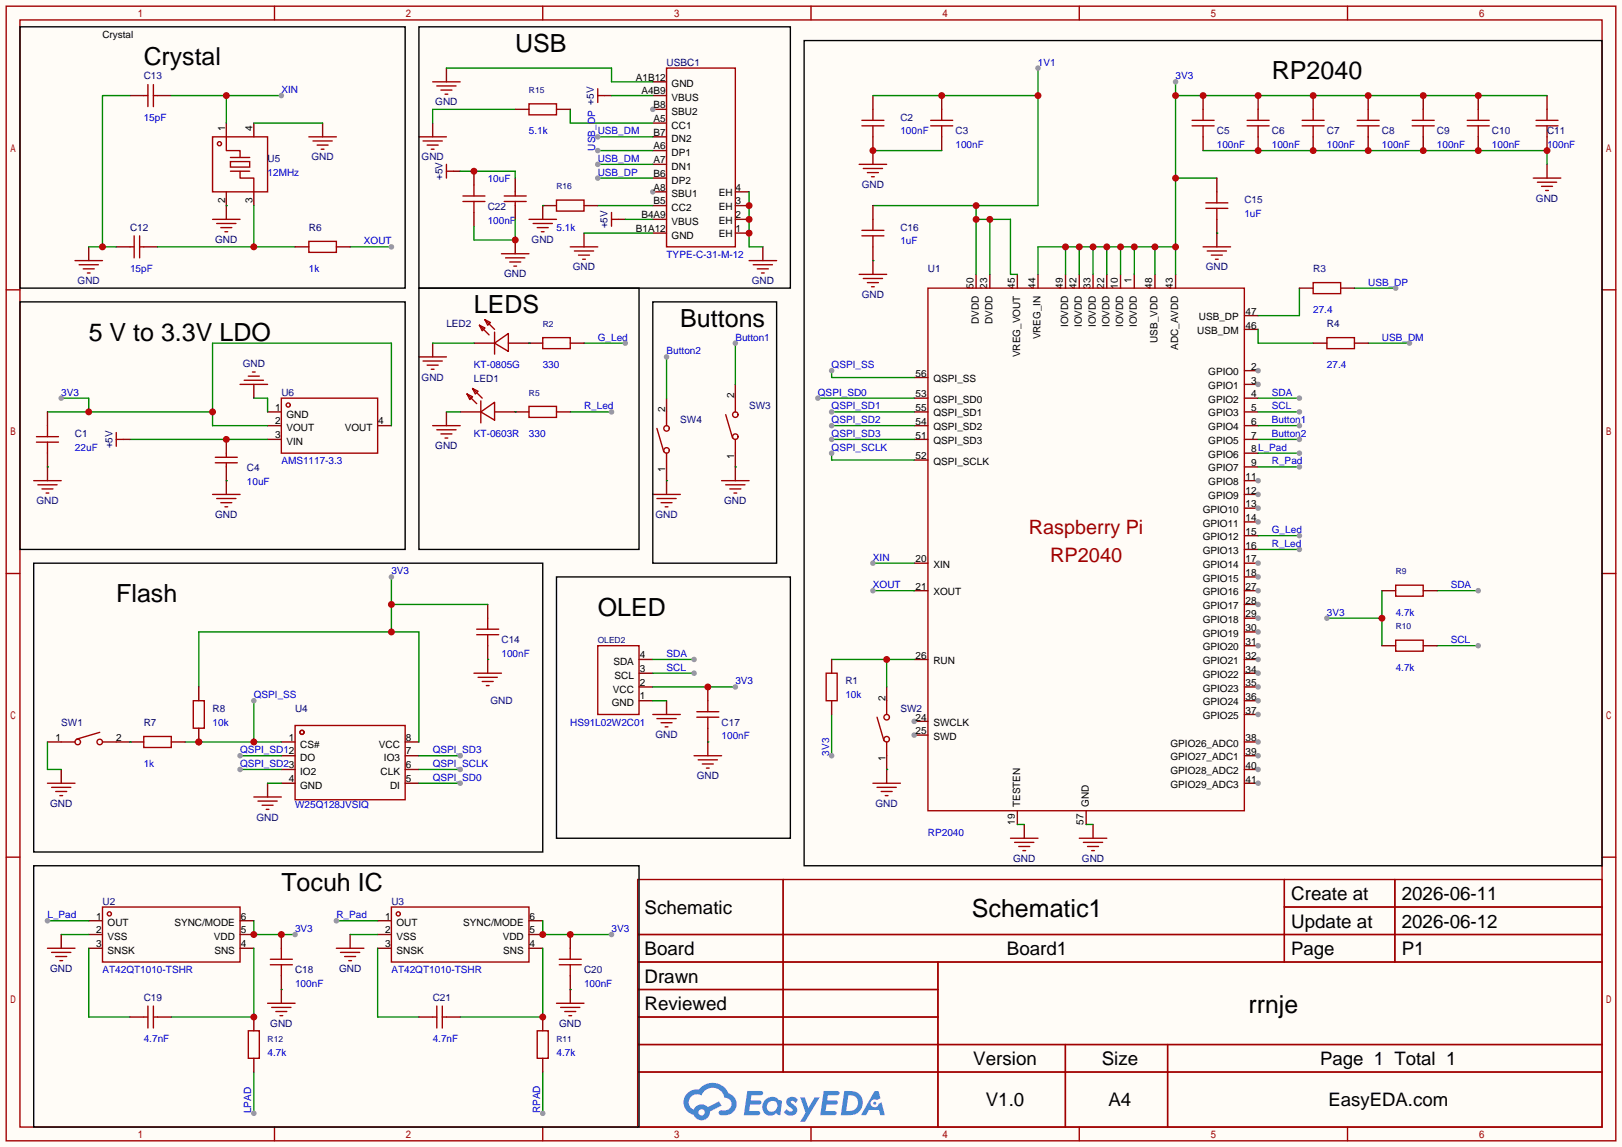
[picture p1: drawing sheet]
<svg xmlns="http://www.w3.org/2000/svg" width="299mm" height="212mm" viewBox="0 0 299 212" stroke-linecap="round" stroke-linejoin="round" font-family="sans-serif">
<path d="M0 0h299.5v211.8h-299.5z" fill="#fffcf7"/>
<g fill="none" stroke="#a10000" stroke-width=".25">
<path d="M1.1 1.1h297.2v209.6h-297.2zM3.7 3.7h292.1v204.5h-292.1zM50.7 1.1v2.6M100.2 1.1v2.6M149.7 1.1v2.6M199.3 1.1v2.6M248.8 1.1v2.6M1.1 53.5h2.6M295.8 53.5h2.5M1.1 105.9h2.6M295.8 105.9h2.5M1.1 158.3h2.6"/>
<path d="M295.8 158.3h2.5M117.7 162.4h178.1v45.8h-178.1zM117.7 172.6h178.1M117.7 177.7h178.1M144.6 162.4v35.6M173.2 177.7v30.5M237.1 162.4v15.3M237.1 167.5h58.7M257.5 162.4v15.3M117.7 182.8h55.5M117.7 192.9h178.1M117.7 187.8h55.5"/>
<path d="M117.7 198h178.1M196.7 192.9v15.3M215.6 192.9v15.3M50.7 208.2v2.5M100.2 208.2v2.5M149.7 208.2v2.5M199.3 208.2v2.5M248.8 208.2v2.5"/>
</g>
<g fill="#5487ff">
<path d="M145.5 202.8a1.3 1.3 0 0 1 1.8 .3l-.4 .6a.54 .54 0 0 0-.9-.2l.1 .2a1.58 1.58 0 0 1 1.1 1.6 1.43 1.43 0 0 1-2.5 .1l.5-.6a.64 .64 0 0 0 .5 .5 .64 .64 0 0 0 .7-.3l-.2-.2a1.6 1.6 0 0 1-1-1.6z"/>
<path d="M147.7 202.7h.9l.7 1.9 1.1-1.9h.9l-2.7 4.5h-.9l1-1.7z"/>
<path d="M138 201.5h1.6a1.31 1.31 0 0 1 1.2 .2 .4 .4 0 0 1-.3 .6h-1.8l-.1 .9h1.6a.4 .4 0 0 1 .4 .4 .4 .4 0 0 1-.4 .4h-1.7l-.2 1.2h.8a1.23 1.23 0 0 1 1.2 .2 .39 .39 0 0 1-.3 .6h-2.7z"/>
<path d="M152.1 201.5h1.6a1.32 1.32 0 0 1 1.3 .2 .39 .39 0 0 1-.4 .6h-1.7l-.2 .9h1.7a.4 .4 0 0 1 .3 .4 .4 .4 0 0 1-.4 .4h-1.7l-.2 1.2h.8a1.23 1.23 0 0 1 1.2 .2 .39 .39 0 0 1-.3 .6h-2.7z"/>
<path d="M161.5 201.5h.7l.4 1.3-.7 .4a.75 .75 0 0 0-1.1 .3 .75 .75 0 0 0 .5 1 .75 .75 0 0 0 .9-.6l.6-.3 .6 2.4h-.9l-.2-1h-1.9l-.5 1h-.9z"/>
<path d="M155.9 201.5l-.7 4.5h1.5a2.27 2.27 0 0 0 2.6-2.3 2.27 2.27 0 0 0-2.7-2.2zM156.6 202.3a1.5 1.5 0 0 1 1.8 1.5 1.5 1.5 0 0 1-1.9 1.4h-.3z"/>
<path d="M141.3 203.1a1.62 1.62 0 0 0-.4 2.1 1.62 1.62 0 0 0 2 .7l.4-.3 .3 .3 .5 .1 .3-2.5-.2-.3h-.4a1.58 1.58 0 0 0-2.5-.1zM141.9 203.6a.99 .99 0 0 1 1.6 .3 .99 .99 0 0 1-.9 1.4 .94 .94 0 0 1-1-.5 .94 .94 0 0 1 .3-1.2z"/>
<path d="M126.9 201.9a2.37 2.37 0 0 0 1.2 4 1.54 1.54 0 0 0 1.7 1 1.54 1.54 0 0 0 1.3-1.6l2.1-1.1-.5-.8-2 1.1a1.57 1.57 0 0 0-2.6 .4 1.5 1.5 0 0 1-.8-2.1 1.5 1.5 0 0 1 2.2-.5 2.23 2.23 0 0 1 2.3-1.4 2.23 2.23 0 0 1 2 1.8 1.16 1.16 0 0 1 1.2 1.1 1.16 1.16 0 0 1-1 1.3h-.7a.47 .47 0 0 0-.6 .3 .47 .47 0 0 0 .4 .6 2.23 2.23 0 0 0 2.3-.7 2.23 2.23 0 0 0 .4-2.3 2.16 2.16 0 0 0-1.3-1.1 3.2 3.2 0 0 0-5.4-.7l-1.2 .1zM129 205.4a.58 .58 0 0 1 1.1 0 .58 .58 0 0 1-1.1 0z"/>
<circle cx="161.5" cy="203.8" r=".28"/>
</g>
<path d="M110.4 119.3h7.6v12.7h-7.6z" fill="none" stroke="#a10000" stroke-width=".25"/>
<g fill="none" stroke="#870000" stroke-width=".25">
<path d="M180.2 50.7v2.5M187.8 50.7v2.5M191.6 50.7v2.5M196.7 50.7v2.5M199.3 50.7v2.5M213.2 50.7v2.5M217 50.7v2.5M229.7 58.3h2.6M168.8 78.6h2.5M168.8 69.7h2.5M168.8 76.1h2.5M168.8 73.5h2.5"/>
<path d="M229.7 78.6h2.6M229.7 76.1h2.6M229.7 60.8h2.6M168.8 81.2h2.5M168.8 85h2.5M229.7 86.2h2.6M229.7 83.7h2.6M229.7 81.2h2.6M118 129.4h2.5M118 126.9h2.5M118 124.3h2.5M118 121.8h2.5"/>
<path d="M200.5 149.7v2.6M229.7 144.7h2.6"/>
</g>
<circle cx="232.3" cy="144.7" r=".51" fill="#999"/>
<path d="M229.7 142.1h2.6" fill="none" stroke="#870000" stroke-width=".25"/>
<circle cx="232.3" cy="142.1" r=".51" fill="#999"/>
<path d="M229.7 73.5h2.6M229.7 139.6h2.6" fill="none" stroke="#870000" stroke-width=".25"/>
<circle cx="232.3" cy="139.6" r=".51" fill="#999"/>
<path d="M229.7 137h2.6" fill="none" stroke="#870000" stroke-width=".25"/>
<circle cx="232.3" cy="137" r=".51" fill="#999"/>
<path d="M229.7 132h2.6" fill="none" stroke="#870000" stroke-width=".25"/>
<circle cx="232.3" cy="132" r=".51" fill="#999"/>
<path d="M229.7 129.4h2.6" fill="none" stroke="#870000" stroke-width=".25"/>
<circle cx="232.3" cy="129.4" r=".51" fill="#999"/>
<path d="M229.7 126.9h2.6" fill="none" stroke="#870000" stroke-width=".25"/>
<circle cx="232.3" cy="126.9" r=".51" fill="#999"/>
<path d="M229.7 124.3h2.6" fill="none" stroke="#870000" stroke-width=".25"/>
<circle cx="232.3" cy="124.3" r=".51" fill="#999"/>
<path d="M201.8 50.7v2.5M229.7 121.8h2.6" fill="none" stroke="#870000" stroke-width=".25"/>
<circle cx="232.3" cy="121.8" r=".51" fill="#999"/>
<path d="M229.7 119.3h2.6" fill="none" stroke="#870000" stroke-width=".25"/>
<circle cx="232.3" cy="119.3" r=".51" fill="#999"/>
<path d="M229.7 116.7h2.6" fill="none" stroke="#870000" stroke-width=".25"/>
<circle cx="232.3" cy="116.7" r=".51" fill="#999"/>
<path d="M229.7 71h2.6" fill="none" stroke="#870000" stroke-width=".25"/>
<circle cx="232.3" cy="71" r=".51" fill="#999"/>
<path d="M229.7 114.2h2.6" fill="none" stroke="#870000" stroke-width=".25"/>
<circle cx="232.3" cy="114.2" r=".51" fill="#999"/>
<path d="M229.7 111.6h2.6" fill="none" stroke="#870000" stroke-width=".25"/>
<circle cx="232.3" cy="111.6" r=".51" fill="#999"/>
<path d="M229.7 109.1h2.6" fill="none" stroke="#870000" stroke-width=".25"/>
<circle cx="232.3" cy="109.1" r=".51" fill="#999"/>
<path d="M168.8 121.8h2.5M168.8 135.8h2.5" fill="none" stroke="#870000" stroke-width=".25"/>
<circle cx="168.8" cy="135.8" r=".51" fill="#999"/>
<path d="M168.8 133.2h2.5" fill="none" stroke="#870000" stroke-width=".25"/>
<circle cx="168.8" cy="133.2" r=".51" fill="#999"/>
<path d="M182.8 50.7v2.5M204.3 50.7v2.5M229.7 68.5h2.6M168.8 109.1h2.5M168.8 104h2.5" fill="none" stroke="#870000" stroke-width=".25"/>
<circle cx="232.3" cy="68.5" r=".51" fill="#999"/>
<path d="M229.7 106.6h2.6M187.8 149.7v2.6" fill="none" stroke="#870000" stroke-width=".25"/>
<circle cx="232.3" cy="106.6" r=".51" fill="#999"/>
<path d="M229.7 104h2.6" fill="none" stroke="#870000" stroke-width=".25"/>
<circle cx="232.3" cy="104" r=".51" fill="#999"/>
<path d="M229.7 98.9h2.6M229.7 96.4h2.6M229.7 101.5h2.6" fill="none" stroke="#870000" stroke-width=".25"/>
<circle cx="232.3" cy="96.4" r=".51" fill="#999"/>
<path d="M229.7 93.9h2.6" fill="none" stroke="#870000" stroke-width=".25"/>
<circle cx="232.3" cy="93.9" r=".51" fill="#999"/>
<path d="M229.7 91.3h2.6" fill="none" stroke="#870000" stroke-width=".25"/>
<circle cx="232.3" cy="91.3" r=".51" fill="#999"/>
<path d="M229.7 88.8h2.6" fill="none" stroke="#870000" stroke-width=".25"/>
<circle cx="232.3" cy="88.8" r=".51" fill="#999"/>
<g fill="none" stroke="#870000" stroke-width=".25">
<path d="M120.5 15.1h2.6M120.5 17.7h2.6M120.5 20.2h2.6M206.9 50.7v2.5M209.4 50.7v2.5M51.9 137h2.6M51.9 139.6h2.6M74.8 137h2.5M74.8 139.6h2.5M51.9 142.1h2.6M51.9 144.7h2.6M74.8 142.1h2.5"/>
<path d="M74.8 144.7h2.5M16.4 170.1h2.5M16.4 172.6h2.5M16.4 175.1h2.5M44.3 170.1h2.6M44.3 172.6h2.6M44.3 175.1h2.6M69.7 170.1h2.6M69.7 172.6h2.6M69.7 175.1h2.6M97.7 170.1h2.5M97.7 172.6h2.5"/>
<path d="M97.7 175.1h2.5"/>
</g>
<g fill="none" stroke="#a10000" stroke-width=".25">
<path d="M123.1 12.6h12.7v33h-12.7zM171.3 53.2h58.4v96.5h-58.4zM54.5 134h20.3v13.7h-20.3zM18.9 167.5h25.4v10.2h-25.4zM72.3 167.5h25.4v10.2h-25.4z"/>
<circle cx="55.8" cy="135.3" r=".38"/>
<circle cx="20.2" cy="168.8" r=".38"/>
<circle cx="73.5" cy="168.8" r=".38"/>
</g>
<circle cx="120.5" cy="20.2" r=".51" fill="#999"/>
<path d="M120.5 22.7h2.6M120.5 25.3h2.6M120.5 27.8h2.6M120.5 30.4h2.6M120.5 32.9h2.6M120.5 35.4h2.6" fill="none" stroke="#870000" stroke-width=".25"/>
<circle cx="120.5" cy="35.4" r=".51" fill="#999"/>
<g fill="none" stroke="#870000" stroke-width=".25">
<path d="M82.4 12.6v2.5M161.2 17.7v2.5M173.9 17.7v2.5M222.1 17.7v2.5M232.3 17.7v2.5M242.4 17.7v2.5M252.6 17.7v2.5M262.8 17.7v2.5M272.9 17.7v2.5M285.6 17.7v2.5M41.8 38v2.5M59.6 22.7v2.6"/>
<path d="M79.9 22.7v2.6M87.5 31.6v2.6M87.5 39.2v2.6M100.2 38v2.5M120.5 38h2.6M135.8 38h2.5M135.8 35.4h2.5M161.2 25.3v5.1M173.9 25.3v2.5M222.1 25.3v2.5M232.3 25.3v2.5M242.4 25.3v2.5"/>
<path d="M252.6 25.3v2.5M262.8 25.3v2.5M272.9 25.3v2.5M285.6 25.3v2.5M285.6 30.4v2.5M16.4 45.6v2.5M95.1 44.3v2.6M107.8 43.1v2.5M120.5 40.5h2.6M120.5 43.1h2.6M135.8 40.5h2.5M135.8 43.1h2.5"/>
<path d="M140.8 45.6v2.5M161.2 48.1v2.6M224.7 43.1v2.5M46.9 71v2.5M79.9 63.4v2.5M82.4 76.1v2.5M8.8 86.2v2.6M41.8 88.8v2.5M90 111.6v2.6M90 119.3v5M123.1 129.4v2.6M130.7 126.9v2.5"/>
<path d="M130.7 134.5v5.1M11.3 142.1v2.6M49.4 144.7v2.5M163.7 142.1v2.6M189.1 152.3v2.5M201.8 152.3v2.5M11.3 172.6v2.5M51.9 172.6v2.5M64.6 172.6v2.5M105.3 172.6v2.5M51.9 180.2v5.1M105.3 180.2v5.1"/>
</g>
<g fill="none" stroke="#a10000" stroke-width=".25">
<path d="M79.9 15.1h5.1M80.6 15.9h3.6M81.4 16.6h2M82.2 17.4h.5M57 25.3h5.1M57.8 26h3.5M58.5 26.8h2.1M59.3 27.6h.5M77.3 25.3h5.1M78.1 26h3.6M78.9 26.8h2M79.6 27.6h.5"/>
<path d="M85.5 36.2h4M85.5 37.2h4M87.5 34.2v2M87.5 37.2v2M158.6 30.4h5.1M159.1 22.2h4.1M159.1 23.2h4.1M159.4 31.1h3.5M160.1 31.9h2.1M160.9 32.6h.5M161.2 20.2v2M161.2 23.2v2.1"/>
<path d="M171.8 22.2h4.1M171.8 23.2h4.1M173.9 20.2v2M173.9 23.2v2.1M220.1 22.2h4.1M220.1 23.2h4.1M222.1 20.2v2M222.1 23.2v2.1M230.3 22.2h4M230.3 23.2h4M232.3 20.2v2M232.3 23.2v2.1"/>
<path d="M240.4 22.2h4.1M240.4 23.2h4.1M242.4 20.2v2M242.4 23.2v2.1M250.6 22.2h4M250.6 23.2h4M252.6 20.2v2M252.6 23.2v2.1M260.7 22.2h4.1M260.7 23.2h4.1M262.8 20.2v2M262.8 23.2v2.1"/>
<path d="M270.9 22.2h4.1M270.9 23.2h4.1M272.9 20.2v2M272.9 23.2v2.1M283.1 32.9h5.1M283.6 22.2h4.1M283.6 23.2h4.1M283.8 33.7h3.6M284.6 34.4h2M285.4 35.2h.5M285.6 20.2v2M285.6 23.2v2.1"/>
<path d="M13.8 48.1h5.1M14.6 48.9h3.6M15.4 49.7h2M16.1 50.4h.5M39.2 40.5h5.1M40 41.3h3.6M40.8 42h2M41.5 42.8h.5M92.6 46.9h5.1M93.3 47.6h3.6M94.1 48.4h2M94.9 49.1h.5"/>
<path d="M97.7 40.5h5M98.4 41.3h3.6M99.2 42h2M99.9 42.8h.6M105.3 45.6h5.1M106 46.4h3.6M106.8 47.1h2M107.6 47.9h.5M138.3 48.1h5.1M139.1 48.9h3.5M139.8 49.7h2.1M140.6 50.4h.5"/>
<path d="M158.6 50.7h5.1M159.4 51.4h3.5M160.1 52.2h2.1M160.9 53h.5M222.1 45.6h5.1M222.9 46.4h3.5M223.6 47.1h2.1M224.4 47.9h.5M44.3 71h5.1M45.1 70.2h3.5M45.8 69.5h2.1M46.6 68.7h.5"/>
<path d="M77.3 65.9h5.1M78.1 66.7h3.6M78.9 67.4h2M79.6 68.2h.5M79.9 78.6h5.1M80.6 79.4h3.6M6.2 88.8h5.1M7 89.5h3.5M7.7 90.3h2.1M8.5 91.1h.5M39.2 91.3h5.1M40 92.1h3.6"/>
<path d="M40.8 92.8h2M41.5 93.6h.5M81.4 80.1h2M82.2 80.9h.5M88 116.2h4.1M88 117.2h4.1M90 114.2v2M90 117.2v2.1M87.5 124.3h5.1M88.3 125.1h3.5M89 125.9h2.1M89.8 126.6h.5"/>
<path d="M120.5 132h5.1M121.3 132.7h3.5M122 133.5h2.1M122.8 134.2h.5M128.1 139.6h5.1M128.7 131.4h4M128.7 132.5h4M130.7 129.4v2M130.7 132.5v2M8.8 144.7h5M9.5 145.4h3.6M10.3 146.2h2"/>
<path d="M11 146.9h.6M46.9 147.2h5M47.6 148h3.6M48.4 148.7h2M49.1 149.5h.6M128.9 140.3h3.6M129.7 141.1h2M130.4 141.9h.5M161.2 144.7h5M161.9 145.4h3.6M162.7 146.2h2M163.4 146.9h.6"/>
<path d="M186.6 154.8h5M187.3 155.6h3.6M188.1 156.3h2M188.8 157.1h.6M199.3 154.8h5M200 155.6h3.6M200.8 156.3h2M201.5 157.1h.6M8.8 175.1h5M9.5 175.9h3.6M10.3 176.7h2M11 177.4h.6"/>
<path d="M49.9 177.2h4.1M49.9 178.2h4.1M51.9 175.1v2.1M51.9 178.2v2M62.1 175.1h5.1M62.9 175.9h3.5M63.6 176.7h2.1M64.4 177.4h.5M103.3 177.2h4M103.3 178.2h4M105.3 175.1v2.1M105.3 178.2v2"/>
<path d="M49.4 185.3h5.1M50.2 186.1h3.5M50.9 186.8h2.1M51.7 187.6h.5M102.7 185.3h5.1M103.5 186.1h3.6M104.3 186.8h2M105 187.6h.5"/>
</g>
<path d="M161.2 27.8h12.7M200.5 152.3h1.3" fill="none" stroke="#008700" stroke-width=".25"/>
<circle cx="161.2" cy="27.8" r=".63" fill="#c00"/>
<path d="M161.2 17.7h30.4M191.6 12.6v25.4h-30.4M180.2 38v12.7M180.2 40.5h6.4v10.2h1.2M182.8 40.5v10.2" fill="none" stroke="#008700" stroke-width=".25"/>
<g fill="#c00">
<circle cx="173.9" cy="17.7" r=".63"/>
<circle cx="191.6" cy="17.7" r=".63"/>
<circle cx="180.2" cy="38" r=".63"/>
<circle cx="180.2" cy="40.5" r=".63"/>
<circle cx="182.8" cy="40.5" r=".63"/>
</g>
<circle cx="191.6" cy="12.6" r=".51" fill="#999"/>
<path d="M217 17.7h68.6M217 15.1v35.6M217 32.9h7.7M196.7 45.6v5.1M199.3 45.6v5.1M201.8 45.6v5.1M204.3 45.6v5.1M206.9 45.6v5.1M209.4 45.6v5.1M213.2 45.6v5.1M217 45.6h-25.4v5.1" fill="none" stroke="#008700" stroke-width=".25"/>
<g fill="#c00">
<circle cx="222.1" cy="17.7" r=".63"/>
<circle cx="232.3" cy="17.7" r=".63"/>
<circle cx="242.4" cy="17.7" r=".63"/>
<circle cx="252.6" cy="17.7" r=".63"/>
<circle cx="262.8" cy="17.7" r=".63"/>
<circle cx="272.9" cy="17.7" r=".63"/>
<circle cx="217" cy="17.7" r=".63"/>
<circle cx="217" cy="32.9" r=".63"/>
<circle cx="217" cy="45.6" r=".63"/>
<circle cx="213.2" cy="45.6" r=".63"/>
<circle cx="209.4" cy="45.6" r=".63"/>
<circle cx="206.9" cy="45.6" r=".63"/>
<circle cx="204.3" cy="45.6" r=".63"/>
<circle cx="201.8" cy="45.6" r=".63"/>
<circle cx="199.3" cy="45.6" r=".63"/>
<circle cx="196.7" cy="45.6" r=".63"/>
</g>
<circle cx="217" cy="15.1" r=".51" fill="#999"/>
<path d="M222.1 27.8h63.5v2.6" fill="none" stroke="#008700" stroke-width=".25"/>
<g fill="#c00">
<circle cx="232.3" cy="27.8" r=".63"/>
<circle cx="242.4" cy="27.8" r=".63"/>
<circle cx="252.6" cy="27.8" r=".63"/>
<circle cx="262.8" cy="27.8" r=".63"/>
<circle cx="272.9" cy="27.8" r=".63"/>
<circle cx="285.6" cy="27.8" r=".63"/>
</g>
<path d="M24 17.7h2.5M29.1 17.7h2.5M41.8 22.7v2.6M41.8 35.4v2.6M46.9 22.7v2.6M46.9 35.4v2.6M21.5 45.6h2.5M26.5 45.6h2.6" fill="none" stroke="#870000" stroke-width=".25"/>
<g fill="none" stroke="#a10000" stroke-width=".25">
<path d="M26.5 17.7h.8M27.3 15.6v4.1M28.3 15.6v4.1M28.3 17.7h.8M39.2 25.3h10.2v10.1h-10.2zM41.8 25.3v2.5h2.5v1.3M42.5 29.8h3.6v1.1h-3.6zM42.5 29.1h3.6M42.5 31.6h3.6M44.3 31.6v1.3h2.6v2.5M24 45.6h.8M24.8 43.6v4"/>
<path d="M25.8 43.6v4M25.8 45.6h.7"/>
<circle cx="40.5" cy="26.5" r=".38"/>
</g>
<path d="M31.6 17.7h20.3M41.8 17.7v5" fill="none" stroke="#008700" stroke-width=".25"/>
<circle cx="41.8" cy="17.7" r=".63" fill="#c00"/>
<circle cx="51.9" cy="17.7" r=".51" fill="#999"/>
<path d="M46.9 38v7.6M29.1 45.6h25.4" fill="none" stroke="#008700" stroke-width=".25"/>
<circle cx="46.9" cy="45.6" r=".63" fill="#c00"/>
<path d="M24 17.7h-5.1v27.9M16.4 45.6h5.1" fill="none" stroke="#008700" stroke-width=".25"/>
<circle cx="18.9" cy="45.6" r=".63" fill="#c00"/>
<path d="M41.8 38h.1M46.9 22.7h12.7M64.6 45.6h7.7" fill="none" stroke="#008700" stroke-width=".25"/>
<circle cx="72.3" cy="45.6" r=".51" fill="#999"/>
<path d="M161.2 104h7.6" fill="none" stroke="#008700" stroke-width=".25"/>
<circle cx="161.2" cy="104" r=".51" fill="#999"/>
<path d="M161.2 109.1h7.6" fill="none" stroke="#008700" stroke-width=".25"/>
<circle cx="161.2" cy="109.1" r=".51" fill="#999"/>
<path d="M82.4 12.6h30.5v2.5h7.6M112.9 17.7h7.6M95.1 20.2h-15.2v2.5M105.3 20.2v2.5h15.2M110.4 38h10.1M110.4 30.4h10.1M107.8 43.1h12.7M115.4 40.5h5.1" fill="none" stroke="#008700" stroke-width=".25"/>
<path d="M111.6 17.7h1.3M83.7 31.6h1.3M114.2 40.5h1.2" fill="none" stroke="#870000" stroke-width=".25"/>
<path d="M110.4 16.4v2.5M110.4 17.7h1.2M82.4 30.4v2.5M82.4 31.6h1.3M112.9 39.2v2.6M112.9 40.5h1.3" fill="none" stroke="#a10000" stroke-width=".25"/>
<circle cx="110.4" cy="30.4" r=".51" fill="#999"/>
<path d="M110.4 25.3h10.1" fill="none" stroke="#008700" stroke-width=".25"/>
<circle cx="110.4" cy="25.3" r=".51" fill="#999"/>
<path d="M110.4 27.8h10.1" fill="none" stroke="#008700" stroke-width=".25"/>
<circle cx="110.4" cy="27.8" r=".51" fill="#999"/>
<path d="M110.4 32.9h10.1" fill="none" stroke="#008700" stroke-width=".25"/>
<circle cx="110.4" cy="32.9" r=".51" fill="#999"/>
<path d="M138.3 35.4v10.2h2.5" fill="none" stroke="#008700" stroke-width=".25"/>
<g fill="#c00">
<circle cx="138.3" cy="43.1" r=".63"/>
<circle cx="138.3" cy="40.5" r=".63"/>
<circle cx="138.3" cy="38" r=".63"/>
</g>
<path d="M239.9 53.2v5.1h-7.6M232.3 60.8v2.6h10.1M252.6 63.4h7.6" fill="none" stroke="#008700" stroke-width=".25"/>
<circle cx="260.2" cy="63.4" r=".51" fill="#999"/>
<path d="M250.1 53.2h7.6" fill="none" stroke="#008700" stroke-width=".25"/>
<circle cx="257.7" cy="53.2" r=".51" fill="#999"/>
<path d="M153.5 68.5v1.2h15.3" fill="none" stroke="#008700" stroke-width=".25"/>
<circle cx="153.5" cy="68.5" r=".51" fill="#999"/>
<path d="M151 73.5h17.8" fill="none" stroke="#008700" stroke-width=".25"/>
<circle cx="151" cy="73.5" r=".51" fill="#999"/>
<path d="M153.5 76.1h15.3" fill="none" stroke="#008700" stroke-width=".25"/>
<circle cx="153.5" cy="76.1" r=".51" fill="#999"/>
<path d="M153.5 78.6h15.3" fill="none" stroke="#008700" stroke-width=".25"/>
<circle cx="153.5" cy="78.6" r=".51" fill="#999"/>
<path d="M153.5 81.2h15.3" fill="none" stroke="#008700" stroke-width=".25"/>
<circle cx="153.5" cy="81.2" r=".51" fill="#999"/>
<path d="M153.5 83.7v1.3h15.3" fill="none" stroke="#008700" stroke-width=".25"/>
<circle cx="153.5" cy="83.7" r=".51" fill="#999"/>
<path d="M77.3 139.6h7.7M49.4 144.7h2.5" fill="none" stroke="#008700" stroke-width=".25"/>
<circle cx="85" cy="139.6" r=".51" fill="#999"/>
<path d="M44.3 142.1h7.6" fill="none" stroke="#008700" stroke-width=".25"/>
<circle cx="44.3" cy="142.1" r=".51" fill="#999"/>
<path d="M77.3 144.7h7.7" fill="none" stroke="#008700" stroke-width=".25"/>
<circle cx="85" cy="144.7" r=".51" fill="#999"/>
<path d="M44.3 139.6h7.6" fill="none" stroke="#008700" stroke-width=".25"/>
<circle cx="44.3" cy="139.6" r=".51" fill="#999"/>
<path d="M123.1 73.5v2.6M135.8 71v2.5M123.1 86.2v2.6M135.8 83.7v2.5M8.8 137h2.5M21.5 137h2.5M163.7 126.9v2.5M163.7 139.6v2.5" fill="none" stroke="#870000" stroke-width=".25"/>
<g fill="none" stroke="#a10000" stroke-width=".25">
<path d="M121.3 79.1l1.3 4.3M123.1 76.1v2.5M134 76.6l1.3 4.3M135.8 73.5v2.6M123.1 83.7v2.5M135.8 81.2v2.5M11.3 137h2.5M18.4 135.3l-4.3 1.2M18.9 137h2.6M161.9 132.5l1.3 4.3M163.7 129.4v2.6M163.7 137v2.6"/>
<circle cx="123.1" cy="79.1" r=".51"/>
<circle cx="135.8" cy="76.6" r=".51"/>
<circle cx="123.1" cy="83.2" r=".51"/>
<circle cx="135.8" cy="80.6" r=".51"/>
<circle cx="14.4" cy="137" r=".51"/>
<circle cx="18.4" cy="137" r=".51"/>
<circle cx="163.7" cy="136.5" r=".51"/>
<circle cx="163.7" cy="132.5" r=".51"/>
</g>
<path d="M34.2 137h17.7M46.9 129.4v7.6" fill="none" stroke="#008700" stroke-width=".25"/>
<g fill="#c00">
<circle cx="46.9" cy="137" r=".63"/>
<circle cx="36.7" cy="137" r=".63"/>
</g>
<circle cx="46.9" cy="129.4" r=".51" fill="#999"/>
<path d="M72.3 106.6v10.1M72.3 111.6h17.7M36.7 126.9v-10.2h40.6v20.3" fill="none" stroke="#008700" stroke-width=".25"/>
<g fill="#c00">
<circle cx="72.3" cy="116.7" r=".63"/>
<circle cx="72.3" cy="111.6" r=".63"/>
</g>
<circle cx="72.3" cy="106.6" r=".51" fill="#999"/>
<path d="M77.3 142.1h7.7" fill="none" stroke="#008700" stroke-width=".25"/>
<circle cx="85" cy="142.1" r=".51" fill="#999"/>
<path d="M8.8 76.1h30.4M11.3 73.5h5.1v2.6M46.9 73.5h2.5v2.6M49.4 78.6h-10.2v-15.2h33.1v15.2M24 81.2h25.4M8.8 137v5.1h2.5M90 121.8h.1" fill="none" stroke="#008700" stroke-width=".25"/>
<g fill="none" stroke="#a10000" stroke-width=".25">
<path d="M51.9 73.5h17.8v10.2h-17.8z"/>
<circle cx="53.2" cy="74.8" r=".38"/>
</g>
<path d="M49.4 76.1h2.5M49.4 78.6h2.5M69.7 78.6h2.6M49.4 81.2h2.5" fill="none" stroke="#870000" stroke-width=".25"/>
<g fill="#c00">
<circle cx="39.2" cy="76.1" r=".63"/>
<circle cx="16.4" cy="76.1" r=".63"/>
</g>
<circle cx="11.3" cy="73.5" r=".51" fill="#999"/>
<path d="M153.5 121.8h15.3M163.7 121.8v5.1" fill="none" stroke="#008700" stroke-width=".25"/>
<circle cx="163.7" cy="121.8" r=".63" fill="#c00"/>
<path d="M120.5 124.3h7.6M187.8 152.3h1.3" fill="none" stroke="#008700" stroke-width=".25"/>
<path d="M89.5 59.1l1.1 .5-.6 .5zM89.5 59.1l1.8 1.7M86.2 72.8l1 .5-.5 .5zM86.2 72.8l1.8 1.7M87.2 71.8l1.1 .5-.5 .5zM87.2 71.8l1.8 1.7M88.5 60.1l1 .5-.5 .5zM88.5 60.1l1.8 1.7M88.8 76.1l2.5-1.8v3.3zM88.8 74v4.1M91.3 63.4l2.6-1.8v3.3zM91.3 61.3v4.1" fill="none" stroke="#a10000" stroke-width=".25"/>
<path d="M85 76.1h3.8M87.5 63.4h3.8M91.3 76.1h3.8M93.9 63.4h3.8" fill="none" stroke="#870000" stroke-width=".25"/>
<circle cx="128.1" cy="124.3" r=".51" fill="#999"/>
<path d="M232.3 73.5h7.6" fill="none" stroke="#008700" stroke-width=".25"/>
<circle cx="239.9" cy="73.5" r=".51" fill="#999"/>
<path d="M120.5 121.8h7.6" fill="none" stroke="#008700" stroke-width=".25"/>
<circle cx="128.1" cy="121.8" r=".51" fill="#999"/>
<path d="M232.3 76.1h7.6" fill="none" stroke="#008700" stroke-width=".25"/>
<circle cx="239.9" cy="76.1" r=".51" fill="#999"/>
<path d="M120.5 129.4h2.6M120.5 126.9h15.3" fill="none" stroke="#008700" stroke-width=".25"/>
<circle cx="130.7" cy="126.9" r=".63" fill="#c00"/>
<circle cx="135.8" cy="126.9" r=".51" fill="#999"/>
<path d="M265.3 109.1h7.6" fill="none" stroke="#008700" stroke-width=".25"/>
<circle cx="272.9" cy="109.1" r=".51" fill="#999"/>
<path d="M265.3 119.3h7.6" fill="none" stroke="#008700" stroke-width=".25"/>
<circle cx="272.9" cy="119.3" r=".51" fill="#999"/>
<path d="M245 114.2h10.1M255.1 109.1v10.2" fill="none" stroke="#008700" stroke-width=".25"/>
<circle cx="255.1" cy="114.2" r=".63" fill="#c00"/>
<circle cx="245" cy="114.2" r=".51" fill="#999"/>
<path d="M130.7 137h.1M100.2 170.1v2.5h12.7" fill="none" stroke="#008700" stroke-width=".25"/>
<path d="M22.7 81.2h1.3" fill="none" stroke="#870000" stroke-width=".25"/>
<path d="M21.5 79.9v2.5M21.5 81.2h1.2" fill="none" stroke="#a10000" stroke-width=".25"/>
<g fill="#c00">
<circle cx="105.3" cy="172.6" r=".63"/>
<circle cx="100.2" cy="172.6" r=".63"/>
</g>
<circle cx="112.9" cy="172.6" r=".51" fill="#999"/>
<path d="M46.9 170.1v2.5h7.6" fill="none" stroke="#008700" stroke-width=".25"/>
<g fill="#c00">
<circle cx="51.9" cy="172.6" r=".63"/>
<circle cx="46.9" cy="172.6" r=".63"/>
</g>
<circle cx="54.5" cy="172.6" r=".51" fill="#999"/>
<path d="M8.8 170.1h7.6M51.9 182.8h.1M105.3 182.8h.1" fill="none" stroke="#008700" stroke-width=".25"/>
<circle cx="8.8" cy="170.1" r=".51" fill="#999"/>
<path d="M232.3 86.2h7.6" fill="none" stroke="#008700" stroke-width=".25"/>
<circle cx="239.9" cy="86.2" r=".51" fill="#999"/>
<path d="M232.3 83.7h7.6" fill="none" stroke="#008700" stroke-width=".25"/>
<circle cx="239.9" cy="83.7" r=".51" fill="#999"/>
<path d="M62.1 170.1h7.6" fill="none" stroke="#008700" stroke-width=".25"/>
<circle cx="62.1" cy="170.1" r=".51" fill="#999"/>
<path d="M105.3 76.1h7.6M11.3 172.6h5.1M16.4 175.1v12.7h7.6M46.9 175.1v12.7h-15.3M64.6 172.6h5.1M69.7 175.1v12.7h7.6M100.2 175.1v12.7h-15.2" fill="none" stroke="#008700" stroke-width=".25"/>
<path d="M26.5 187.8h.8M27.3 185.8v4.1M28.3 187.8h.8M28.3 185.8v4.1M79.9 187.8h.7M80.6 185.8v4.1M81.7 185.8v4.1M81.7 187.8h.7" fill="none" stroke="#a10000" stroke-width=".25"/>
<path d="M24 187.8h2.5M29.1 187.8h2.5M77.3 187.8h2.6M82.4 187.8h2.6" fill="none" stroke="#870000" stroke-width=".25"/>
<circle cx="112.9" cy="76.1" r=".51" fill="#999"/>
<path d="M82.4 76.1h2.6M107.8 63.4h7.6" fill="none" stroke="#008700" stroke-width=".25"/>
<circle cx="115.4" cy="63.4" r=".51" fill="#999"/>
<path d="M79.9 63.4h7.6M46.9 198v7.6" fill="none" stroke="#008700" stroke-width=".25"/>
<circle cx="46.9" cy="205.6" r=".51" fill="#999"/>
<path d="M100.2 198v7.6" fill="none" stroke="#008700" stroke-width=".25"/>
<circle cx="100.2" cy="205.6" r=".51" fill="#999"/>
<path d="M232.3 78.6h7.6" fill="none" stroke="#008700" stroke-width=".25"/>
<circle cx="239.9" cy="78.6" r=".51" fill="#999"/>
<path d="M232.3 81.2h7.6" fill="none" stroke="#008700" stroke-width=".25"/>
<circle cx="239.9" cy="81.2" r=".51" fill="#999"/>
<path d="M123.1 65.9v7.6" fill="none" stroke="#008700" stroke-width=".25"/>
<circle cx="123.1" cy="65.9" r=".51" fill="#999"/>
<path d="M123.1 88.8v2.5M135.8 86.2v2.6" fill="none" stroke="#870000" stroke-width=".25"/>
<path d="M120.5 91.3h5.1M121.3 92.1h3.5M122 92.8h2.1M122.8 93.6h.5M133.2 88.8h5.1M134 89.5h3.5M134.7 90.3h2.1M135.5 91.1h.5" fill="none" stroke="#a10000" stroke-width=".25"/>
<path d="M135.8 63.4v7.6M123.1 88.8h.1M135.8 86.2h.1" fill="none" stroke="#008700" stroke-width=".25"/>
<circle cx="135.8" cy="63.4" r=".51" fill="#999"/>
<path d="M232.3 101.5h7.6" fill="none" stroke="#008700" stroke-width=".25"/>
<circle cx="239.9" cy="101.5" r=".51" fill="#999"/>
<path d="M3.7 5h71.1v48.2h-71.1zM77.3 5h68.6v48.2h-68.6zM148.5 7.5h147.3v152.4h-147.3z" fill="none" stroke="#000" stroke-width=".25"/>
<path d="M153.5 132v7.6M163.7 142.1h.1" fill="none" stroke="#008700" stroke-width=".25"/>
<circle cx="153.5" cy="139.6" r=".51" fill="#999"/>
<path d="M3.7 55.8h71.1v45.7h-71.1zM77.3 53.2h40.7v48.3h-40.7zM120.5 55.8h22.9v48.2h-22.9zM6.2 104h94v53.4h-94zM102.7 106.6h43.2v48.2h-43.2zM6.2 159.9h111.8v48.3h-111.8z" fill="none" stroke="#000" stroke-width=".25"/>
<path d="M54.5 45.6h2.5M62.1 45.6h2.5M95.1 76.1h2.6M97.7 63.4h2.5M102.7 76.1h2.6M105.3 63.4h2.5M24 137h2.5M31.6 137h2.6M36.7 126.9v2.5M36.7 134.5v2.5M153.5 121.8v2.5M153.5 129.4v2.6" fill="none" stroke="#870000" stroke-width=".25"/>
<path d="M57 44.6h5.1v2h-5.1zM97.7 75.1h5v2h-5zM100.2 62.4h5.1v2h-5.1zM26.5 136h5.1v2h-5.1zM152.5 124.3h2.1v5.1h-2.1z" fill="none" stroke="#a10000" stroke-width=".25"/>
<path d="M95.1 76.1h.1M97.7 63.4h.1M24 137h.1" fill="none" stroke="#008700" stroke-width=".25"/>
<circle cx="36.7" cy="137" r=".63" fill="#c00"/>
<path d="M257.7 108.1h5.1v2h-5.1zM35.7 129.4h2v5.1h-2z" fill="none" stroke="#a10000" stroke-width=".25"/>
<path d="M255.1 109.1h2.6M262.8 109.1h2.5M100.2 187.8v2.6" fill="none" stroke="#870000" stroke-width=".25"/>
<circle cx="100.2" cy="187.8" r=".63" fill="#c00"/>
<path d="M255.1 119.3h2.6M262.8 119.3h2.5M46.9 187.8v2.6M100.2 195.5v2.5" fill="none" stroke="#870000" stroke-width=".25"/>
<path d="M257.7 118.2h5.1v2.1h-5.1zM99.2 190.4h2v5.1h-2z" fill="none" stroke="#a10000" stroke-width=".25"/>
<circle cx="46.9" cy="187.8" r=".63" fill="#c00"/>
<path d="M8.8 76.1v2.5M8.8 83.7v2.5M41.8 81.2v2.5M41.8 86.2v2.6M46.9 195.5v2.5" fill="none" stroke="#870000" stroke-width=".25"/>
<path d="M8.8 78.6v2M6.7 81.7h4.1M6.7 80.6h4.1M8.8 81.7v2M39.8 85.5h4M39.8 84.5h4M45.8 190.4h2.1v5.1h-2.1z" fill="none" stroke="#a10000" stroke-width=".25"/>
<path d="M8.8 86.2h.1" fill="none" stroke="#008700" stroke-width=".25"/>
<circle cx="41.8" cy="81.2" r=".63" fill="#c00"/>
<g fill="none" stroke="#a10000" stroke-width=".25">
<path d="M97.7 19.2h5v2h-5zM93.1 37.2h4.1M93.1 36.2h4.1M95.1 35.4v.8M95.1 37.2v.8M102.7 37h5.1v2h-5.1zM222.6 38.5h4.1M222.6 37.5h4.1M224.7 35.4v2.1M224.7 38.5v2M159.1 43.6h4.1M159.1 42.5h4.1"/>
<path d="M161.2 40.5v2M161.2 43.6v2M41.8 83.7v.8M41.8 85.5v.7"/>
</g>
<path d="M95.1 32.9v2.5M95.1 38v2.5M95.1 20.2h2.6M100.2 38h2.5M102.7 20.2h2.6M107.8 38h2.6M161.2 38v2.5M224.7 32.9v2.5M161.2 45.6v2.5M224.7 40.5v2.6" fill="none" stroke="#870000" stroke-width=".25"/>
<path d="M100.2 38h.1M161.2 48.1h.1M224.7 43.1h.1M41.8 88.8h.1M232.3 98.9h7.6" fill="none" stroke="#008700" stroke-width=".25"/>
<circle cx="239.9" cy="98.9" r=".51" fill="#999"/>
<path d="M85 31.6h10.1v1.3" fill="none" stroke="#008700" stroke-width=".25"/>
<circle cx="87.5" cy="31.6" r=".63" fill="#c00"/>
<path d="M95.1 40.5v3.8h-7.6v-2.5" fill="none" stroke="#008700" stroke-width=".25"/>
<circle cx="95.1" cy="44.3" r=".63" fill="#c00"/>
<path d="M242.4 52.2h5.1v2h-5.1zM245 62.4h5.1v2h-5.1z" fill="none" stroke="#a10000" stroke-width=".25"/>
<path d="M239.9 53.2h2.5M247.5 53.2h2.6M242.4 63.4h2.6M250.1 63.4h2.5" fill="none" stroke="#870000" stroke-width=".25"/>
<g font-size="4.6">
<text x="95.1" y="9.6">USB</text>
<text x="26.5" y="12.1">Crystal</text>
<text x="234.8" y="14.7">RP2040</text>
<text x="87.5" y="57.8">LEDS</text>
<text x="16.4" y="62.9">5 V to 3.3V LDO</text>
<text x="125.6" y="60.4">Buttons</text>
<text x="21.5" y="111.2">Flash</text>
<text x="110.4" y="113.7">OLED</text>
<text x="51.9" y="164.5">Tocuh IC</text>
<text x="179.4" y="169.4">Schematic1</text>
<text x="230.5" y="187.1">rrnje</text>
</g>
<g font-size="3.7" fill="#a00000">
<text x="190" y="98.6">Raspberry Pi</text>
<text x="193.9" y="103.7">RP2040</text>
</g>
<g font-size="3.5">
<text x="238.4" y="166.2">Create at</text>
<text x="258.8" y="166.2">2026-06-11</text>
<text x="119" y="168.8">Schematic</text>
<text x="238.4" y="171.3">Update at</text>
<text x="258.8" y="171.3">2026-06-12</text>
<text x="119" y="176.4">Board</text>
<text x="185.9" y="176.4">Board1</text>
<text x="258.8" y="176.4">P1</text>
<text x="119" y="181.5">Drawn</text>
<text x="119" y="186.6">Reviewed</text>
<text x="179.7" y="196.7">Version</text>
<text x="203.4" y="196.7">Size</text>
<text x="182" y="204.3">V1.0</text>
<text x="204.7" y="204.3">A4</text>
</g>
<g font-size="3.4">
<text x="238.4" y="176.4">Page</text>
<text x="243.7" y="196.7">Page 1 Total 1</text>
<text x="245.3" y="204.3">EasyEDA.com</text>
</g>
<g font-size="1.8">
<text x="18.9" y="7">Crystal</text>
<text x="117.4" y="14.9">A1B12</text>
<text x="118.4" y="17.4">A4B9</text>
<text x="124" y="16.2">GND</text>
<text x="120.7" y="20">B8</text>
<text x="120.7" y="22.5">A5</text>
<text x="124" y="18.7">VBUS</text>
<text x="124" y="21.2">SBU2</text>
<text x="124" y="23.8">CC1</text>
<text x="41.6" y="24.3" transform="rotate(-90 41.6 24.3)">1</text>
<text x="46.6" y="24.3" transform="rotate(-90 46.6 24.3)">4</text>
<text x="120.7" y="25">B7</text>
<text x="120.7" y="27.6">A6</text>
<text x="124" y="26.3">DN2</text>
<text x="124" y="28.9">DP1</text>
<text x="120.7" y="30.1">A7</text>
<text x="120.7" y="32.7">B6</text>
<text x="120.7" y="35.2">A8</text>
<text x="124" y="31.4">DN1</text>
<text x="124" y="33.9">DP2</text>
<text x="135.8" y="35.2">4</text>
<text x="41.6" y="37.5" transform="rotate(-90 41.6 37.5)">2</text>
<text x="46.6" y="37.5" transform="rotate(-90 46.6 37.5)">3</text>
<text x="118.4" y="40.3">B4A9</text>
<text x="120.7" y="37.7">B5</text>
<text x="124" y="36.5">SBU1</text>
<text x="124" y="39">CC2</text>
<text x="124" y="41.6">VBUS</text>
<text x="132.7" y="36.2">EH</text>
<text x="132.7" y="38.8">EH</text>
<text x="132.7" y="41.3">EH</text>
<text x="135.8" y="37.7">3</text>
<text x="135.8" y="40.3">2</text>
<text x="117.4" y="42.8">B1A12</text>
<text x="124" y="44.1">GND</text>
<text x="132.7" y="43.8">EH</text>
<text x="135.8" y="42.8">1</text>
<text x="179.7" y="53.3" transform="rotate(-90 179.7 53.3)">50</text>
<text x="182.3" y="53.3" transform="rotate(-90 182.3 53.3)">23</text>
<text x="187.3" y="53.3" transform="rotate(-90 187.3 53.3)">45</text>
<text x="191.2" y="53.3" transform="rotate(-90 191.2 53.3)">44</text>
<text x="196.2" y="53.3" transform="rotate(-90 196.2 53.3)">49</text>
<text x="198.8" y="53.3" transform="rotate(-90 198.8 53.3)">42</text>
<text x="201.3" y="53.3" transform="rotate(-90 201.3 53.3)">33</text>
<text x="203.9" y="53.3" transform="rotate(-90 203.9 53.3)">22</text>
<text x="206.4" y="53.3" transform="rotate(-90 206.4 53.3)">10</text>
<text x="208.9" y="52.3" transform="rotate(-90 208.9 52.3)">1</text>
<text x="212.7" y="53.3" transform="rotate(-90 212.7 53.3)">48</text>
<text x="216.6" y="53.3" transform="rotate(-90 216.6 53.3)">43</text>
<text x="180.7" y="59.8" transform="rotate(-90 180.7 59.8)">DVDD</text>
<text x="183.2" y="59.8" transform="rotate(-90 183.2 59.8)">DVDD</text>
<text x="221.3" y="59.1">USB_DP</text>
<text x="230" y="58.2">47</text>
<text x="188.3" y="66" transform="rotate(-90 188.3 66)">VREG_VOUT</text>
<text x="192.1" y="62.7" transform="rotate(-90 192.1 62.7)">VREG_IN</text>
<text x="197.2" y="60.4" transform="rotate(-90 197.2 60.4)">IOVDD</text>
<text x="199.8" y="60.4" transform="rotate(-90 199.8 60.4)">IOVDD</text>
<text x="202.3" y="60.4" transform="rotate(-90 202.3 60.4)">IOVDD</text>
<text x="204.8" y="60.4" transform="rotate(-90 204.8 60.4)">IOVDD</text>
<text x="207.4" y="60.4" transform="rotate(-90 207.4 60.4)">IOVDD</text>
<text x="209.9" y="60.4" transform="rotate(-90 209.9 60.4)">IOVDD</text>
<text x="213.7" y="63.3" transform="rotate(-90 213.7 63.3)">USB_VDD</text>
<text x="217.5" y="64.6" transform="rotate(-90 217.5 64.6)">ADC_AVDD</text>
<text x="221" y="61.7">USB_DM</text>
<text x="230" y="60.7">46</text>
<text x="169" y="69.6">56</text>
<text x="172.3" y="70.6">QSPI_SS</text>
<text x="223.1" y="71.8">GPIO1</text>
<text x="223.1" y="69.3">GPIO0</text>
<text x="231" y="70.9">3</text>
<text x="231" y="68.3">2</text>
<text x="50.8" y="75.8">1</text>
<text x="52.9" y="77.1">GND</text>
<text x="122.8" y="76.1" transform="rotate(-90 122.8 76.1)">2</text>
<text x="135.5" y="73.5" transform="rotate(-90 135.5 73.5)">2</text>
<text x="169" y="75.9">55</text>
<text x="169" y="73.4">53</text>
<text x="172.3" y="76.9">QSPI_SD1</text>
<text x="172.3" y="74.4">QSPI_SD0</text>
<text x="223.1" y="76.9">GPIO3</text>
<text x="223.1" y="74.4">GPIO2</text>
<text x="231" y="75.9">5</text>
<text x="231" y="73.4">4</text>
<text x="50.8" y="78.4">2</text>
<text x="50.8" y="80.9">3</text>
<text x="52.9" y="79.7">VOUT</text>
<text x="52.9" y="82.2">VIN</text>
<text x="63.7" y="79.7">VOUT</text>
<text x="69.8" y="78.4">4</text>
<text x="169" y="78.5">54</text>
<text x="169" y="81">51</text>
<text x="172.3" y="79.5">QSPI_SD2</text>
<text x="172.3" y="82">QSPI_SD3</text>
<text x="223.1" y="82">GPIO5</text>
<text x="223.1" y="79.5">GPIO4</text>
<text x="231" y="83.6">8L_Pad</text>
<text x="231" y="81">7</text>
<text x="231" y="78.5">6</text>
<text x="122.8" y="87.3" transform="rotate(-90 122.8 87.3)">1</text>
<text x="135.5" y="84.7" transform="rotate(-90 135.5 84.7)">1</text>
<text x="169" y="84.8">52</text>
<text x="172.3" y="85.8">QSPI_SCLK</text>
<text x="223.1" y="87.1">GPIO7</text>
<text x="223.1" y="84.5">GPIO6</text>
<text x="223.1" y="89.6">GPIO8</text>
<text x="230" y="88.6">11</text>
<text x="231" y="86.1">9</text>
<text x="222.1" y="94.7">GPIO10</text>
<text x="223.1" y="92.2">GPIO9</text>
<text x="230" y="93.7">13</text>
<text x="230" y="91.2">12</text>
<text x="222.1" y="99.8">GPIO12</text>
<text x="222.1" y="97.2">GPIO11</text>
<text x="230" y="101.3">16</text>
<text x="230" y="98.8">15</text>
<text x="230" y="96.3">14</text>
<text x="169" y="103.9">20</text>
<text x="172.3" y="104.9">XIN</text>
<text x="222.1" y="107.4">GPIO15</text>
<text x="222.1" y="104.9">GPIO14</text>
<text x="222.1" y="102.3">GPIO13</text>
<text x="230" y="106.4">18</text>
<text x="230" y="103.9">17</text>
<text x="169" y="109">21</text>
<text x="172.3" y="109.9">XOUT</text>
<text x="222.1" y="112.5">GPIO17</text>
<text x="222.1" y="109.9">GPIO16</text>
<text x="230" y="111.5">28</text>
<text x="230" y="109">27</text>
<text x="222.1" y="117.6">GPIO19</text>
<text x="222.1" y="115">GPIO18</text>
<text x="230" y="119.1">31</text>
<text x="230" y="116.6">30</text>
<text x="230" y="114">29</text>
<text x="113.2" y="122.8">SDA</text>
<text x="113.4" y="125.4">SCL</text>
<text x="118.1" y="124.1">3</text>
<text x="118.1" y="121.6">4</text>
<text x="169" y="121.7">26</text>
<text x="172.3" y="122.6">RUN</text>
<text x="222.1" y="125.2">GPIO22</text>
<text x="222.1" y="122.6">GPIO21</text>
<text x="222.1" y="120.1">GPIO20</text>
<text x="230" y="124.2">34</text>
<text x="230" y="121.7">32</text>
<text x="112.9" y="130.5">GND</text>
<text x="113.1" y="127.9">VCC</text>
<text x="118.1" y="129.2">1</text>
<text x="118.1" y="126.6">2</text>
<text x="163.5" y="129.4" transform="rotate(-90 163.5 129.4)">2</text>
<text x="222.1" y="130.3">GPIO24</text>
<text x="222.1" y="127.7">GPIO23</text>
<text x="230" y="131.8">37</text>
<text x="230" y="129.3">36</text>
<text x="230" y="126.7">35</text>
<text x="10.3" y="136.8">1</text>
<text x="21.5" y="136.8">2</text>
<text x="53.3" y="136.8">1</text>
<text x="74.9" y="136.8">8</text>
<text x="169" y="135.6">25</text>
<text x="169" y="133.1">24</text>
<text x="172.3" y="136.6">SWD</text>
<text x="172.3" y="134.1">SWCLK</text>
<text x="216.1" y="137.9">GPIO26_ADC0</text>
<text x="222.1" y="132.8">GPIO25</text>
<text x="230" y="136.9">38</text>
<text x="55.4" y="138.1">CS#</text>
<text x="55.4" y="140.6">DO</text>
<text x="55.4" y="143.2">IO2</text>
<text x="70" y="138.1">VCC</text>
<text x="70.3" y="143.2">CLK</text>
<text x="70.9" y="140.6">IO3</text>
<text x="74.9" y="141.9">6</text>
<text x="74.9" y="139.3">7</text>
<text x="163.5" y="140.6" transform="rotate(-90 163.5 140.6)">1</text>
<text x="216.1" y="143">GPIO28_ADC2</text>
<text x="216.1" y="140.4">GPIO27_ADC1</text>
<text x="230" y="142">40</text>
<text x="230" y="139.4">39</text>
<text x="53.3" y="144.4">4</text>
<text x="55.4" y="145.7">GND</text>
<text x="72" y="145.7">DI</text>
<text x="74.9" y="144.4">5</text>
<text x="188.3" y="149.1" transform="rotate(-90 188.3 149.1)">TESTEN</text>
<text x="201" y="149.1" transform="rotate(-90 201 149.1)">GND</text>
<text x="216.1" y="145.5">GPIO29_ADC3</text>
<text x="230" y="144.5">41</text>
<text x="187.3" y="152.4" transform="rotate(-90 187.3 152.4)">19</text>
<text x="200" y="152.4" transform="rotate(-90 200 152.4)">57</text>
<text x="17.8" y="169.8">1</text>
<text x="17.8" y="172.4">2</text>
<text x="19.9" y="171.1">OUT</text>
<text x="19.9" y="173.6">VSS</text>
<text x="32.2" y="171.1">SYNC/MODE</text>
<text x="39.5" y="173.6">VDD</text>
<text x="44.4" y="172.4">5</text>
<text x="44.4" y="169.8">6</text>
<text x="71.1" y="169.8">1</text>
<text x="71.1" y="172.4">2</text>
<text x="73.2" y="171.1">OUT</text>
<text x="73.2" y="173.6">VSS</text>
<text x="85.5" y="171.1">SYNC/MODE</text>
<text x="92.8" y="173.6">VDD</text>
<text x="97.8" y="172.4">5</text>
<text x="97.8" y="169.8">6</text>
<text x="17.8" y="174.9">3</text>
<text x="19.9" y="176.2">SNSK</text>
<text x="39.6" y="176.2">SNS</text>
<text x="44.4" y="174.9">4</text>
<text x="71.1" y="174.9">3</text>
<text x="73.2" y="176.2">SNSK</text>
<text x="92.9" y="176.2">SNS</text>
<text x="97.8" y="174.9">4</text>
</g>
<g font-size="1.8" fill="#000080">
<text x="26.5" y="14.7">C13</text>
<text x="123.1" y="12.1">USBC1</text>
<text x="80.4" y="19.5">GND</text>
<text x="166.2" y="22.3">C2</text>
<text x="49.4" y="29.9">U5</text>
<text x="57.5" y="29.6">GND</text>
<text x="77.8" y="29.6">GND</text>
<text x="176.4" y="24.8">C3</text>
<text x="224.7" y="24.8">C5</text>
<text x="234.8" y="24.8">C6</text>
<text x="245" y="24.8">C7</text>
<text x="255.1" y="24.8">C8</text>
<text x="265.3" y="24.8">C9</text>
<text x="275.5" y="24.8">C10</text>
<text x="285.6" y="24.8">C11</text>
<text x="81.7" y="33.3" transform="rotate(-90 81.7 33.3)">+5V</text>
<text x="159.1" y="34.7">GND</text>
<text x="90" y="38.8">C22</text>
<text x="229.7" y="37.5">C15</text>
<text x="283.6" y="37.3">GND</text>
<text x="24" y="42.6">C12</text>
<text x="39.7" y="44.9">GND</text>
<text x="57" y="42.6">R6</text>
<text x="98.1" y="44.9">GND</text>
<text x="112.2" y="42.2" transform="rotate(-90 112.2 42.2)">+5V</text>
<text x="166.2" y="42.6">C16</text>
<text x="14.3" y="52.5">GND</text>
<text x="93.1" y="51.2">GND</text>
<text x="105.8" y="50">GND</text>
<text x="138.8" y="52.5">GND</text>
<text x="171.3" y="50.2">U1</text>
<text x="222.6" y="50">GND</text>
<text x="242.4" y="50.2">R3</text>
<text x="159.1" y="55">GND</text>
<text x="82.4" y="60.4">LED2</text>
<text x="245" y="60.4">R4</text>
<text x="44.8" y="67.7">GND</text>
<text x="77.8" y="70.3">GND</text>
<text x="87.5" y="70.5">LED1</text>
<text x="51.9" y="73.1">U6</text>
<text x="138.3" y="75.6">SW3</text>
<text x="13.8" y="80.7">C1</text>
<text x="20.7" y="82.8" transform="rotate(-90 20.7 82.8)">+5V</text>
<text x="80.4" y="83">GND</text>
<text x="125.6" y="78.2">SW4</text>
<text x="45.6" y="87">C4</text>
<text x="6.7" y="93.1">GND</text>
<text x="39.7" y="95.7">GND</text>
<text x="121" y="95.7">GND</text>
<text x="133.7" y="93.1">GND</text>
<text x="92.6" y="118.8">C14</text>
<text x="39.2" y="131.5">R8</text>
<text x="54.5" y="131.5">U4</text>
<text x="90.5" y="130">GND</text>
<text x="156.1" y="126.4">R1</text>
<text x="166.2" y="131.5">SW2</text>
<text x="11.3" y="134">SW1</text>
<text x="26.5" y="134">R7</text>
<text x="121" y="136.3">GND</text>
<text x="133.2" y="134">C17</text>
<text x="128.6" y="143.9">GND</text>
<text x="9.2" y="149">GND</text>
<text x="161.6" y="149">GND</text>
<text x="47.3" y="151.6">GND</text>
<text x="187" y="159.2">GND</text>
<text x="199.7" y="159.2">GND</text>
<text x="18.9" y="167.1">U2</text>
<text x="72.3" y="167.1">U3</text>
<text x="9.2" y="179.5">GND</text>
<text x="54.5" y="179.8">C18</text>
<text x="62.6" y="179.5">GND</text>
<text x="107.8" y="179.8">C20</text>
<text x="26.5" y="184.8">C19</text>
<text x="79.9" y="184.8">C21</text>
<text x="49.9" y="189.7">GND</text>
<text x="103.2" y="189.7">GND</text>
</g>
<g font-size="1.8" fill="#00f">
<text x="51.9" y="17.2">XIN</text>
<text x="191.6" y="12.1">1V1</text>
<text x="217" y="14.7">3V3</text>
<text x="26.5" y="22.3">15pF</text>
<text x="97.7" y="24.8">5.1k</text>
<text x="109.9" y="27.8" transform="rotate(-90 109.9 27.8)">USB_DP +5V</text>
<text x="110.4" y="29.9">USB_DM</text>
<text x="110.4" y="24.8">USB_DM</text>
<text x="166.2" y="24.8">100nF</text>
<text x="176.4" y="27.4">100nF</text>
<text x="224.7" y="27.4">100nF</text>
<text x="234.8" y="27.4">100nF</text>
<text x="245" y="27.4">100nF</text>
<text x="255.1" y="27.4">100nF</text>
<text x="265.3" y="27.4">100nF</text>
<text x="275.5" y="27.4">100nF</text>
<text x="285.6" y="27.4">100nF</text>
<text x="49.4" y="32.4">12MHz</text>
<text x="90" y="33.7">10uF</text>
<text x="110.4" y="32.4">USB_DP</text>
<text x="90" y="41.3">100nF</text>
<text x="229.7" y="40.1">1uF</text>
<text x="67.2" y="45.1">XOUT</text>
<text x="102.7" y="42.6">5.1k</text>
<text x="123.1" y="47.7">TYPE-C-31-M-12</text>
<text x="166.2" y="45.1">1uF</text>
<text x="24" y="50.2">15pF</text>
<text x="57" y="50.2">1k</text>
<text x="252.6" y="52.8">USB_DP</text>
<text x="242.4" y="57.8">27.4</text>
<text x="110.4" y="62.9">G_Led</text>
<text x="123.1" y="65.5">Button2</text>
<text x="135.8" y="62.9">Button1</text>
<text x="255.1" y="62.9">USB_DM</text>
<text x="87.5" y="68">KT-0805G</text>
<text x="100.2" y="68">330</text>
<text x="153.5" y="68">QSPI_SS</text>
<text x="245" y="68">27.4</text>
<text x="11.3" y="73.1">3V3</text>
<text x="107.8" y="75.6">R_Led</text>
<text x="151" y="73.1">QSPI_SD0</text>
<text x="153.5" y="75.6">QSPI_SD1</text>
<text x="234.8" y="73.1">SDA</text>
<text x="234.8" y="75.6">SCL</text>
<text x="13.8" y="83.2">22uF</text>
<text x="87.5" y="80.7">KT-0603R</text>
<text x="97.7" y="80.7">330</text>
<text x="153.5" y="78.2">QSPI_SD2</text>
<text x="153.5" y="80.7">QSPI_SD3</text>
<text x="153.5" y="83.2">QSPI_SCLK</text>
<text x="234.8" y="78.2">Button1</text>
<text x="234.8" y="80.7">Button2</text>
<text x="45.6" y="89.6">10uF</text>
<text x="51.9" y="85.8">AMS1117-3.3</text>
<text x="234.8" y="85.8">R_Pad</text>
<text x="234.8" y="101">R_Led</text>
<text x="234.8" y="98.5">G_Led</text>
<text x="72.3" y="106.1">3V3</text>
<text x="161.2" y="103.6">XIN</text>
<text x="161.2" y="108.6">XOUT</text>
<text x="245" y="113.7">3V3</text>
<text x="257.7" y="113.7">4.7k</text>
<text x="267.8" y="108.6">SDA</text>
<text x="267.8" y="118.8">SCL</text>
<text x="92.6" y="121.3">100nF</text>
<text x="123.1" y="123.9">SCL</text>
<text x="123.1" y="121.3">SDA</text>
<text x="257.7" y="123.9">4.7k</text>
<text x="46.9" y="129">QSPI_SS</text>
<text x="135.8" y="126.4">3V3</text>
<text x="156.1" y="129">10k</text>
<text x="39.2" y="134">10k</text>
<text x="105.3" y="134">HS91L02W2C01</text>
<text x="133.2" y="136.6">100nF</text>
<text x="26.5" y="141.7">1k</text>
<text x="44.3" y="141.7">QSPI_SD23</text>
<text x="44.3" y="139.1">QSPI_SD12</text>
<text x="79.9" y="139.1">QSPI_SD3</text>
<text x="79.9" y="141.7">QSPI_SCLK</text>
<text x="153.1" y="139.6" transform="rotate(-90 153.1 139.6)">3V3</text>
<text x="54.5" y="149.3">W25Q128JVSIQ</text>
<text x="79.9" y="144.2">QSPI_SD0</text>
<text x="171.3" y="154.4">RP2040</text>
<text x="8.8" y="169.6">L_Pad</text>
<text x="54.5" y="172.1">3V3</text>
<text x="62.1" y="169.6">R_Pad</text>
<text x="112.9" y="172.1">3V3</text>
<text x="18.9" y="179.8">AT42QT1010-TSHR</text>
<text x="72.3" y="179.8">AT42QT1010-TSHR</text>
<text x="54.5" y="182.3">100nF</text>
<text x="107.8" y="182.3">100nF</text>
<text x="26.5" y="192.5">4.7nF</text>
<text x="49.4" y="195">4.7k</text>
<text x="79.9" y="192.5">4.7nF</text>
<text x="102.7" y="195">4.7k</text>
<text x="46.4" y="205.6" transform="rotate(-90 46.4 205.6)">LPAD</text>
<text x="99.7" y="205.6" transform="rotate(-90 99.7 205.6)">RPAD</text>
</g>
<g font-size="1.6" fill="#000080">
<text x="97.7" y="17.2">R15</text>
<text x="102.7" y="35">R16</text>
<text x="100.2" y="60.4">R2</text>
<text x="97.7" y="73.1">R5</text>
<text x="257.7" y="106.1">R9</text>
<text x="110.4" y="118.8">OLED2</text>
<text x="257.7" y="116.3">R10</text>
<text x="49.4" y="192.5">R12</text>
<text x="102.7" y="192.5">R11</text>
</g>
</svg>
